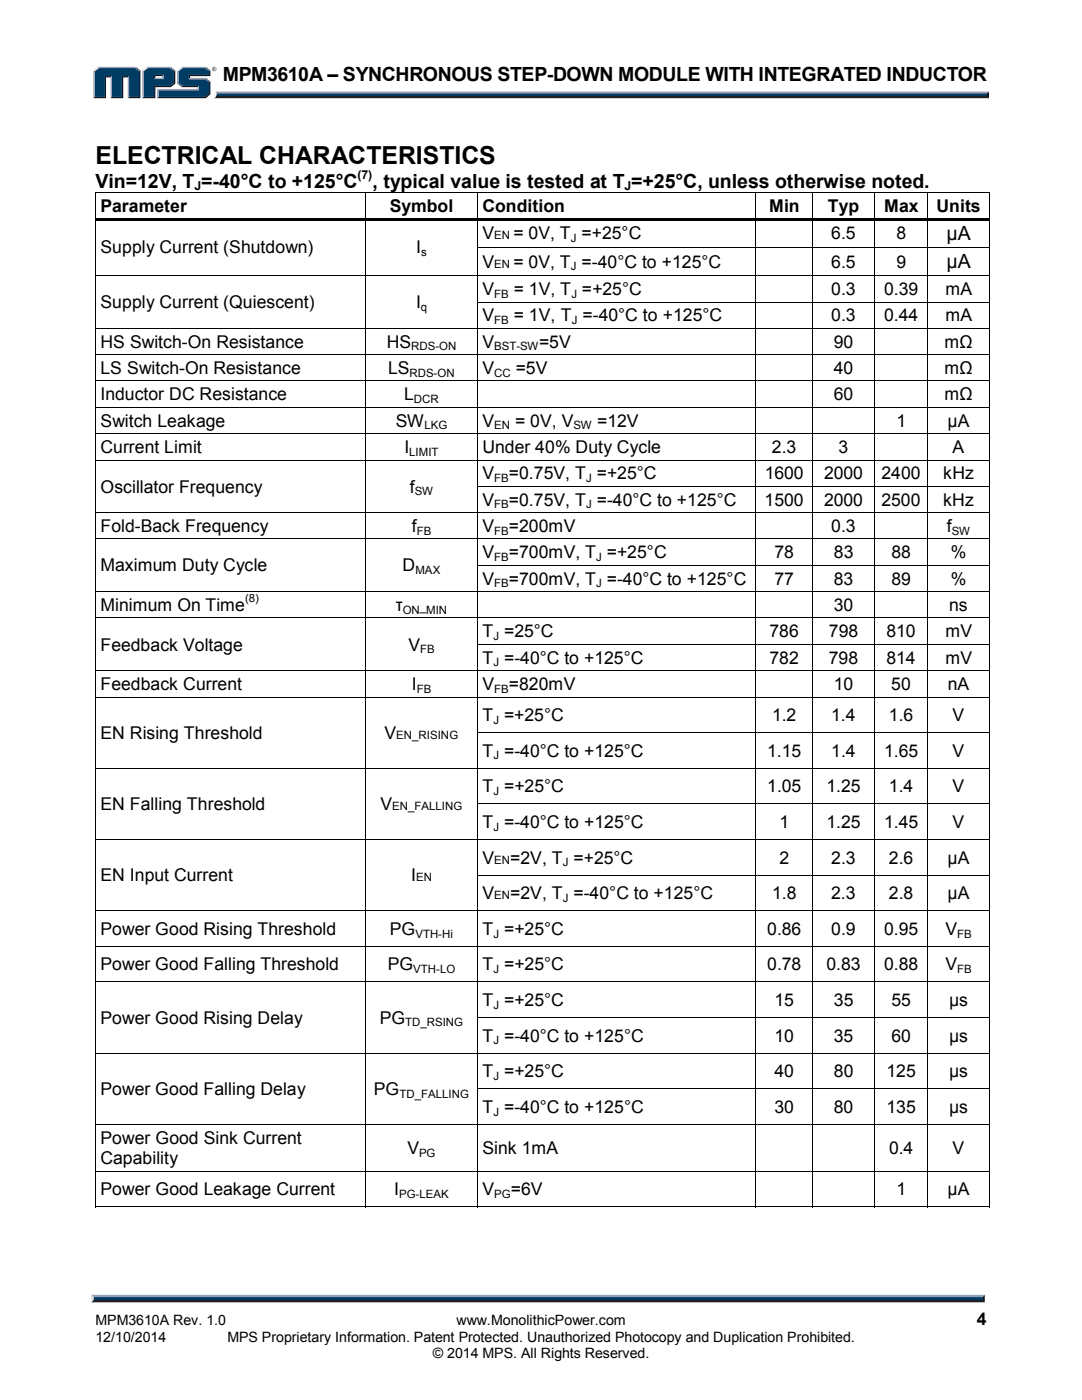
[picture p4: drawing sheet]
<svg xmlns="http://www.w3.org/2000/svg" width="216mm" height="279mm" viewBox="0 0 216 279" stroke-linecap="round" stroke-linejoin="round" font-family="sans-serif">
<path d="M43 18.3h154.3l-.4 .7h-153.7z" fill="#94a0b9"/>
<path d="M43.2 19l153.7-.1 .4 .7h-154.7l.4-.3z" fill="#231f20"/>
<path d="M196.9 18.7l.4-.4v1.3l-.4-.4z" fill="#001339"/>
<path d="M43.2 18.7h153.7v.5h-153.8z" fill="#003b63"/>
<path d="M43 18.3l.2 .5a.79 .79 0 0 1-.6 .8l.1-.1a1.23 1.23 0 0 0 .3-1.2z" fill="#dcddde"/>
<path d="M30.7 15.8l.3-.3h1.4l.2 .3z" fill="#94a0b9"/>
<g fill="#003b63">
<path d="M18.9 14.2l.8-.6h7.2l.9 .6v5.1h-2v-4.1h-1.5v4.1h-2v-4.1h-1.4v4.1h-2z"/>
<path d="M28.7 14.2l.8-.6h2.1v1.3h-.9v.9h1.9v-.9h-1.2v-1.3h2.5l.8 .6v2.3l-.8 .6h-3.2v2.2h-2z"/>
<path d="M31.6 18h8v-.9h-3.2l-.8-.6v-2.3l.8-.6h4.5l.8 .6v.7h-4v.9h3.2l.8 .6v2.2l-.8 .7h-9.3z"/>
</g>
<path d="M36.3 13.5h4.8" fill="none" stroke="#94a0b9" stroke-width=".26"/>
<path d="M35.3 14l1-.7 .1 .3-.8 .6z" fill="#dcddde"/>
<path d="M35.5 14v2.7" fill="none" stroke="#94a0b9" stroke-width=".27"/>
<path d="M35.3 16.7l.3-.2 .8 .6-.1 .3z" fill="#547194"/>
<path d="M36.3 17.3h3.4" fill="none" stroke="#001339" stroke-width=".26"/>
<g fill="#94a0b9">
<path d="M31.4 17.7h8v-.3l.3-.3v.9h-8.1z"/>
<path d="M31.4 17.7l.2 .3v1.3l-.2 .3z"/>
</g>
<path d="M37.7 14.9h4v-.7l.3-.2v1.2h-4.1v.3l-.2 .3z" fill="#001339"/>
<path d="M37.7 15.7h3.4" fill="none" stroke="#94a0b9" stroke-width=".26"/>
<path d="M41.1 15.5l.9 .7-.3 .2-.8-.6z" fill="#547194"/>
<g fill="#001339">
<path d="M31.4 19.6l.2-.3h9.3l.8-.7v-2.2l.3-.2v2.6l-.9 .8z"/>
<path d="M30.7 17.1h3.2l.8-.6v-2.3l.3-.2v2.7l-.9 .7h-3.1v2.2h-2.6l.3-.3h2z"/>
</g>
<path d="M34.1 13.3l.9 .7-.3 .2-.8-.6z" fill="#547194"/>
<path d="M29.3 13.5h4.8" fill="none" stroke="#94a0b9" stroke-width=".26"/>
<path d="M28.4 14l.9-.7 .2 .3-.8 .6z" fill="#dcddde"/>
<path d="M28.5 14v5.6" fill="none" stroke="#94a0b9" stroke-width=".27"/>
<path d="M32.4 15.2l.2-.3v.9l-.2-.3z" fill="#94a0b9"/>
<g fill="#001339">
<path d="M30.7 14.9h1.9l-.2 .3h-1.4v.3l-.3 .3z"/>
<path d="M27.8 14.2l.2-.2v5.6h-2.5l.3-.3h2z"/>
</g>
<path d="M27.1 13.3l.9 .7-.2 .2-.9-.6z" fill="#547194"/>
<path d="M19.5 13.5h7.6" fill="none" stroke="#94a0b9" stroke-width=".26"/>
<path d="M18.6 14l.9-.7 .2 .3-.8 .6z" fill="#dcddde"/>
<path d="M18.8 14v5.6" fill="none" stroke="#94a0b9" stroke-width=".27"/>
<path d="M20.9 15.2h1.4l-.2 .3h-.9v4.1h-2.6l.3-.3h2z" fill="#001339"/>
<path d="M22.2 15.2v4.4" fill="none" stroke="#94a0b9" stroke-width=".27"/>
<path d="M24.3 15.2h1.5l-.3 .3h-.9v4.1h-2.5l.2-.3h2z" fill="#001339"/>
<path d="M25.6 15.2v4.4" fill="none" stroke="#94a0b9" stroke-width=".27"/>
<path d="M41.1 13.3l.9 .7-.3 .2-.8-.6z" fill="#547194"/>
<g fill="#231f20">
<path d="M18.7 259.2h177.4l.4 .7h-178.3z"/>
<path d="M42.3 13.8a.45 .45 0 0 1 .9 0 .45 .45 0 0 1-.9 0zM42.4 13.8a.37 .37 0 0 0 .7 0 .37 .37 0 0 0-.7 0zM42.6 13.5l.3 .1v.4l-.2-.2-.1 .2zM42.6 13.6v.2l.2-.1z"/>
</g>
<path d="M18.3 258.4h178.2l-.4 .8h-177.4z" fill="#94a0b9"/>
<path d="M196.5 258.4v1.5l-.4-.4v-.6z" fill="#001339"/>
<path d="M18.7 258.9h177.4v.6h-177.4z" fill="#003b63"/>
<path d="M18.2 258.4l.5 .5v.5l-.5 .5z" fill="#dcddde"/>
<g fill="#000">
<path d="M19 38.4h.1v.6h-.1zM72.9 38.4h.2v.6h-.2zM95.2 38.4h.1v.6h-.1zM150.7 38.4h.2v.6h-.2zM162.1 38.4h.2v.6h-.2zM174.5 38.4h.1v.6h-.1zM185 38.4h.2v.6h-.2zM197.4 38.4h.1v.6h-.1zM197.4 38.4h.1v.1h-.1zM19 43.6h.1v.7h-.1zM19 49.3h.1v.7h-.1zM19 54.9h.1v.7h-.1z"/>
<path d="M19.1 43.6h53.8v.5h-53.8zM72.9 44.1h.2v.2h-.2zM72.9 43.6h22.3v.5h-22.3zM72.9 49.3h.2v.7h-.2zM72.9 54.9h.2v.7h-.2zM95.2 44.1h.1v.2h-.1zM95.2 43.6h55.5v.5h-55.5zM95.2 49.3h.1v.7h-.1zM95.2 54.9h.1v.7h-.1zM150.7 44.1h.2v.2h-.2zM150.7 43.6h11.4v.5h-11.4zM150.7 49.3h.2v.7h-.2z"/>
<path d="M150.7 54.9h.2v.7h-.2zM162.1 44.1h.2v.2h-.2zM162.1 43.6h12.4v.5h-12.4zM162.1 49.3h.2v.7h-.2zM162.1 54.9h.2v.7h-.2zM174.5 44.1h.1v.2h-.1zM174.5 43.6h10.5v.5h-10.5zM174.5 49.3h.1v.7h-.1zM174.5 54.9h.1v.7h-.1zM185 44.1h.2v.2h-.2zM185 43.6h12.4v.5h-12.4zM185 49.3h.2v.7h-.2z"/>
<path d="M185 54.9h.2v.7h-.2zM197.4 43.6h.1v.7h-.1zM197.4 49.3h.1v.7h-.1zM197.4 54.9h.1v.7h-.1zM19 60.2h.1v.7h-.1zM19 65.4h.1v.7h-.1zM19 70.7h.1v.7h-.1zM19 75.9h.1v.7h-.1zM72.9 60.2h.2v.7h-.2zM72.9 65.4h.2v.7h-.2zM72.9 70.7h.2v.7h-.2zM72.9 75.9h.2v.7h-.2z"/>
<path d="M95.2 60.2h.1v.7h-.1zM95.2 65.4h.1v.7h-.1zM95.2 70.7h.1v.7h-.1zM95.2 75.9h.1v.7h-.1zM150.7 60.2h.2v.7h-.2zM150.7 65.4h.2v.7h-.2zM150.7 70.7h.2v.7h-.2zM150.7 75.9h.2v.7h-.2zM162.1 60.2h.2v.7h-.2zM162.1 65.4h.2v.7h-.2zM162.1 70.7h.2v.7h-.2zM162.1 75.9h.2v.7h-.2z"/>
<path d="M174.5 60.2h.1v.7h-.1zM174.5 65.4h.1v.7h-.1zM174.5 70.7h.1v.7h-.1zM174.5 75.9h.1v.7h-.1zM185 60.2h.2v.7h-.2zM185 65.4h.2v.7h-.2zM185 70.7h.2v.7h-.2zM185 75.9h.2v.7h-.2zM197.4 60.2h.1v.7h-.1zM197.4 65.4h.1v.7h-.1zM197.4 70.7h.1v.7h-.1zM197.4 75.9h.1v.7h-.1z"/>
<path d="M19 81.2h.1v.7h-.1zM19 86.4h.1v.7h-.1zM19 91.7h.1v.7h-.1zM19 97h.1v.7h-.1zM72.9 81.2h.2v.7h-.2zM72.9 86.4h.2v.7h-.2zM72.9 91.7h.2v.7h-.2zM72.9 97h.2v.7h-.2zM95.2 81.2h.1v.7h-.1zM95.2 86.4h.1v.7h-.1zM95.2 91.7h.1v.7h-.1zM95.2 97h.1v.7h-.1z"/>
<path d="M150.7 81.2h.2v.7h-.2zM150.7 86.4h.2v.7h-.2zM150.7 91.7h.2v.7h-.2zM150.7 97h.2v.7h-.2zM162.1 81.2h.2v.7h-.2zM162.1 86.4h.2v.7h-.2zM162.1 91.7h.2v.7h-.2zM162.1 97h.2v.7h-.2zM174.5 81.2h.1v.7h-.1zM174.5 86.4h.1v.7h-.1zM174.5 91.7h.1v.7h-.1zM174.5 97h.1v.7h-.1z"/>
<path d="M185 81.2h.2v.7h-.2zM185 86.4h.2v.7h-.2zM185 91.7h.2v.7h-.2zM185 97h.2v.7h-.2zM197.4 81.2h.1v.7h-.1zM197.4 86.4h.1v.7h-.1zM197.4 91.7h.1v.7h-.1zM197.4 97h.1v.7h-.1zM19 102.2h.1v.7h-.1zM19 107.5h.1v.7h-.1zM19 112.7h.1v.7h-.1zM19 118h.1v.7h-.1z"/>
<path d="M72.9 102.2h.2v.7h-.2zM72.9 107.5h.2v.7h-.2zM72.9 112.7h.2v.7h-.2zM72.9 118h.2v.7h-.2zM95.2 102.2h.1v.7h-.1zM95.2 107.5h.1v.7h-.1zM95.2 112.7h.1v.7h-.1zM95.2 118h.1v.7h-.1zM150.7 102.2h.2v.7h-.2zM150.7 107.5h.2v.7h-.2zM150.7 112.7h.2v.7h-.2zM150.7 118h.2v.7h-.2z"/>
<path d="M162.1 102.2h.2v.7h-.2zM162.1 107.5h.2v.7h-.2zM162.1 112.7h.2v.7h-.2zM162.1 118h.2v.7h-.2zM174.5 102.2h.1v.7h-.1zM174.5 107.5h.1v.7h-.1zM174.5 112.7h.1v.7h-.1zM174.5 118h.1v.7h-.1zM185 102.2h.2v.7h-.2zM185 107.5h.2v.7h-.2zM185 112.7h.2v.7h-.2zM185 118h.2v.7h-.2z"/>
<path d="M197.4 102.2h.1v.7h-.1zM197.4 107.5h.1v.7h-.1zM197.4 112.7h.1v.7h-.1zM197.4 118h.1v.7h-.1zM19 123.2h.1v.7h-.1zM19 128.5h.1v.7h-.1zM19 133.8h.1v.7h-.1zM19 139h.1v.7h-.1zM72.9 123.2h.2v.7h-.2zM72.9 128.5h.2v.7h-.2zM72.9 133.8h.2v.7h-.2zM72.9 139h.2v.7h-.2z"/>
<path d="M95.2 123.2h.1v.7h-.1zM95.2 128.5h.1v.7h-.1zM95.2 133.8h.1v.7h-.1zM95.2 139h.1v.7h-.1zM150.7 123.2h.2v.7h-.2zM150.7 128.5h.2v.7h-.2zM150.7 133.8h.2v.7h-.2zM150.7 139h.2v.7h-.2zM162.1 123.2h.2v.7h-.2zM162.1 128.5h.2v.7h-.2zM162.1 133.8h.2v.7h-.2zM162.1 139h.2v.7h-.2z"/>
<path d="M174.5 123.2h.1v.7h-.1zM174.5 128.5h.1v.7h-.1zM174.5 133.8h.1v.7h-.1zM174.5 139h.1v.7h-.1zM185 123.2h.2v.7h-.2zM185 128.5h.2v.7h-.2zM185 133.8h.2v.7h-.2zM185 139h.2v.7h-.2zM197.4 123.2h.1v.7h-.1zM197.4 128.5h.1v.7h-.1zM197.4 133.8h.1v.7h-.1zM197.4 139h.1v.7h-.1z"/>
<path d="M19 146.1h.1v.7h-.1zM19 153.2h.1v.7h-.1zM72.9 146.1h.2v.7h-.2zM72.9 153.2h.2v.7h-.2zM95.2 146.1h.1v.7h-.1zM95.2 153.2h.1v.7h-.1zM150.7 146.1h.2v.7h-.2zM150.7 153.2h.2v.7h-.2zM162.1 146.1h.2v.7h-.2zM162.1 153.2h.2v.7h-.2zM174.5 146.1h.1v.7h-.1zM174.5 153.2h.1v.7h-.1z"/>
<path d="M185 146.1h.2v.7h-.2zM185 153.2h.2v.7h-.2zM197.4 146.1h.1v.7h-.1zM197.4 153.2h.1v.7h-.1zM19 160.4h.1v.6h-.1zM19 167.5h.1v.6h-.1zM19 174.6h.1v.7h-.1zM72.9 160.4h.2v.6h-.2zM72.9 167.5h.2v.6h-.2zM72.9 174.6h.2v.7h-.2zM95.2 160.4h.1v.6h-.1zM95.2 167.5h.1v.6h-.1z"/>
<path d="M95.2 174.6h.1v.7h-.1zM150.7 160.4h.2v.6h-.2zM150.7 167.5h.2v.6h-.2zM150.7 174.6h.2v.7h-.2zM162.1 160.4h.2v.6h-.2zM162.1 167.5h.2v.6h-.2zM162.1 174.6h.2v.7h-.2zM174.5 160.4h.1v.6h-.1zM174.5 167.5h.1v.6h-.1zM174.5 174.6h.1v.7h-.1zM185 160.4h.2v.6h-.2zM185 167.5h.2v.6h-.2z"/>
<path d="M185 174.6h.2v.7h-.2zM197.4 160.4h.1v.6h-.1zM197.4 167.5h.1v.6h-.1zM197.4 174.6h.1v.7h-.1zM19 181.7h.1v.6h-.1zM19 188.8h.1v.6h-.1zM19 195.9h.1v.7h-.1zM72.9 181.7h.2v.6h-.2zM72.9 188.8h.2v.6h-.2zM72.9 195.9h.2v.7h-.2zM95.2 181.7h.1v.6h-.1zM95.2 188.8h.1v.6h-.1z"/>
<path d="M95.2 195.9h.1v.7h-.1zM150.7 181.7h.2v.6h-.2zM150.7 188.8h.2v.6h-.2zM150.7 195.9h.2v.7h-.2zM162.1 181.7h.2v.6h-.2zM162.1 188.8h.2v.6h-.2zM162.1 195.9h.2v.7h-.2zM174.5 181.7h.1v.6h-.1zM174.5 188.8h.1v.6h-.1zM174.5 195.9h.1v.7h-.1zM185 181.7h.2v.6h-.2zM185 188.8h.2v.6h-.2z"/>
<path d="M185 195.9h.2v.7h-.2zM197.4 181.7h.1v.6h-.1zM197.4 188.8h.1v.6h-.1zM197.4 195.9h.1v.7h-.1zM19 203h.1v.7h-.1zM19 210.1h.1v.7h-.1zM19 217.2h.1v.7h-.1zM72.9 203h.2v.7h-.2zM72.9 210.1h.2v.7h-.2zM72.9 217.2h.2v.7h-.2zM95.2 203h.1v.7h-.1zM95.2 210.1h.1v.7h-.1z"/>
<path d="M95.2 217.2h.1v.7h-.1zM150.7 203h.2v.7h-.2zM150.7 210.1h.2v.7h-.2zM150.7 217.2h.2v.7h-.2zM162.1 203h.2v.7h-.2zM162.1 210.1h.2v.7h-.2zM162.1 217.2h.2v.7h-.2zM174.5 203h.1v.7h-.1zM174.5 210.1h.1v.7h-.1zM174.5 217.2h.1v.7h-.1zM185 203h.2v.7h-.2zM185 210.1h.2v.7h-.2z"/>
<path d="M185 217.2h.2v.7h-.2zM197.4 203h.1v.7h-.1zM197.4 210.1h.1v.7h-.1zM197.4 217.2h.1v.7h-.1zM19 224.3h.1v.7h-.1zM19 233.6h.1v.7h-.1zM72.9 224.3h.2v.7h-.2zM72.9 233.6h.2v.7h-.2zM95.2 224.3h.1v.7h-.1zM95.2 233.6h.1v.7h-.1zM150.7 224.3h.2v.7h-.2zM150.7 233.6h.2v.7h-.2z"/>
<path d="M162.1 224.3h.2v.7h-.2zM162.1 233.6h.2v.7h-.2zM174.5 224.3h.1v.7h-.1zM174.5 233.6h.1v.7h-.1zM185 224.3h.2v.7h-.2zM185 233.6h.2v.7h-.2zM197.4 224.3h.1v.7h-.1zM197.4 233.6h.1v.7h-.1zM197.4 240.7h.1v.2h-.1z"/>
</g>
<g fill="none" stroke="#000" stroke-width=".2">
<path d="M19 38.4h53.9M19 39v4.6M73 39v4.6M73.1 38.4h22.1M95.2 39v4.6M95.3 38.4h55.4M150.8 39v4.6M150.9 38.4h11.2M162.2 39v4.6M162.3 38.4h12.2M174.5 39v4.6M174.6 38.4h10.4"/>
<path d="M185.1 39v4.6M185.2 38.4h12.2M197.4 39v4.6M19 44.3v5M19 50v4.9M19 55.6v4.6M19.1 55h53.8M73 44.3v5M73 50v4.9M73 55.6v4.6M73.1 55h22.1M95.2 44.3v5"/>
<path d="M95.2 50v4.9M95.2 55.6v4.6M95.3 49.4h55.4M95.3 55h55.4M150.8 44.3v5M150.8 50v4.9M150.8 55.6v4.6M150.9 49.4h11.2M150.9 55h11.2M162.2 44.3v5M162.2 50v4.9M162.2 55.6v4.6"/>
<path d="M162.3 49.4h12.2M162.3 55h12.2M174.5 44.3v5M174.5 50v4.9M174.5 55.6v4.6M174.6 49.4h10.4M174.6 55h10.4M185.1 44.3v5M185.1 50v4.9M185.1 55.6v4.6M185.2 49.4h12.2M185.2 55h12.2"/>
<path d="M197.4 44.3v5M197.4 50v4.9M197.4 55.6v4.6M19 60.9v4.5M19 66.1v4.6M19 71.4v4.5M19 76.6v4.6M19.1 65.5h53.8M19.1 70.8h53.8M19.1 76h53.8M73 60.9v4.5M73 66.1v4.6"/>
<path d="M73 71.4v4.5M73 76.6v4.6M73.1 65.5h22.1M73.1 70.8h22.1M73.1 76h22.1M95.2 60.9v4.5M95.2 66.1v4.6M95.2 71.4v4.5M95.2 76.6v4.6M95.3 60.3h55.4M95.3 65.5h55.4M95.3 70.8h55.4"/>
<path d="M95.3 76h55.4M150.8 60.9v4.5M150.8 66.1v4.6M150.8 71.4v4.5M150.8 76.6v4.6M150.9 60.3h11.2M150.9 65.5h11.2M150.9 70.8h11.2M150.9 76h11.2M162.2 60.9v4.5M162.2 66.1v4.6M162.2 71.4v4.5"/>
<path d="M162.2 76.6v4.6M162.3 60.3h12.2M162.3 65.5h12.2M162.3 70.8h12.2M162.3 76h12.2M174.5 60.9v4.5M174.5 66.1v4.6M174.5 71.4v4.5M174.5 76.6v4.6M174.6 60.3h10.4M174.6 65.5h10.4M174.6 70.8h10.4"/>
<path d="M174.6 76h10.4M185.1 60.9v4.5M185.1 66.1v4.6M185.1 71.4v4.5M185.1 76.6v4.6M185.2 60.3h12.2M185.2 65.5h12.2M185.2 70.8h12.2M185.2 76h12.2M197.4 60.9v4.5M197.4 66.1v4.6M197.4 71.4v4.5"/>
<path d="M197.4 76.6v4.6M19 81.9v4.5M19 87.1v4.6M19 92.4v4.6M19 97.7v4.5M19.1 81.3h53.8M19.1 86.5h53.8M19.1 91.8h53.8M73 81.9v4.5M73 87.1v4.6M73 92.4v4.6M73 97.7v4.5"/>
<path d="M73.1 81.3h22.1M73.1 86.5h22.1M73.1 91.8h22.1M95.2 81.9v4.5M95.2 87.1v4.6M95.2 92.4v4.6M95.2 97.7v4.5M95.3 81.3h55.4M95.3 86.5h55.4M95.3 91.8h55.4M95.3 97.1h55.4M150.8 81.9v4.5"/>
<path d="M150.8 87.1v4.6M150.8 92.4v4.6M150.8 97.7v4.5M150.9 81.3h11.2M150.9 86.5h11.2M150.9 91.8h11.2M150.9 97.1h11.2M162.2 81.9v4.5M162.2 87.1v4.6M162.2 92.4v4.6M162.2 97.7v4.5M162.3 81.3h12.2"/>
<path d="M162.3 86.5h12.2M162.3 91.8h12.2M162.3 97.1h12.2M174.5 81.9v4.5M174.5 87.1v4.6M174.5 92.4v4.6M174.5 97.7v4.5M174.6 81.3h10.4M174.6 86.5h10.4M174.6 91.8h10.4M174.6 97.1h10.4M185.1 81.9v4.5"/>
<path d="M185.1 87.1v4.6M185.1 92.4v4.6M185.1 97.7v4.5M185.2 81.3h12.2M185.2 86.5h12.2M185.2 91.8h12.2M185.2 97.1h12.2M197.4 81.9v4.5M197.4 87.1v4.6M197.4 92.4v4.6M197.4 97.7v4.5M19 102.9v4.6"/>
<path d="M19 108.2v4.5M19 113.4v4.6M19 118.7v4.5M19.1 102.3h53.8M19.1 107.6h53.8M19.1 118.1h53.8M73 102.9v4.6M73 108.2v4.5M73 113.4v4.6M73 118.7v4.5M73.1 102.3h22.1M73.1 107.6h22.1"/>
<path d="M73.1 118.1h22.1M95.2 102.9v4.6M95.2 108.2v4.5M95.2 113.4v4.6M95.2 118.7v4.5M95.3 102.3h55.4M95.3 107.6h55.4M95.3 112.8h55.4M95.3 118.1h55.4M150.8 102.9v4.6M150.8 108.2v4.5M150.8 113.4v4.6"/>
<path d="M150.8 118.7v4.5M150.9 102.3h11.2M150.9 107.6h11.2M150.9 112.8h11.2M150.9 118.1h11.2M162.2 102.9v4.6M162.2 108.2v4.5M162.2 113.4v4.6M162.2 118.7v4.5M162.3 102.3h12.2M162.3 107.6h12.2M162.3 112.8h12.2"/>
<path d="M162.3 118.1h12.2M174.5 102.9v4.6M174.5 108.2v4.5M174.5 113.4v4.6M174.5 118.7v4.5M174.6 102.3h10.4M174.6 107.6h10.4M174.6 112.8h10.4M174.6 118.1h10.4M185.1 102.9v4.6M185.1 108.2v4.5M185.1 113.4v4.6"/>
<path d="M185.1 118.7v4.5M185.2 102.3h12.2M185.2 107.6h12.2M185.2 112.8h12.2M185.2 118.1h12.2M197.4 102.9v4.6M197.4 108.2v4.5M197.4 113.4v4.6M197.4 118.7v4.5M19 123.9v4.6M19 129.2v4.6M19 134.5v4.5"/>
<path d="M19 139.7v6.4M19.1 123.3h53.8M19.1 133.9h53.8M19.1 139.1h53.8M73 123.9v4.6M73 129.2v4.6M73 134.5v4.5M73 139.7v6.4M73.1 123.3h22.1M73.1 133.9h22.1M73.1 139.1h22.1M95.2 123.9v4.6"/>
<path d="M95.2 129.2v4.6M95.2 134.5v4.5M95.2 139.7v6.4M95.3 123.3h55.4M95.3 128.6h55.4M95.3 133.9h55.4M95.3 139.1h55.4M150.8 123.9v4.6M150.8 129.2v4.6M150.8 134.5v4.5M150.8 139.7v6.4M150.9 123.3h11.2"/>
<path d="M150.9 128.6h11.2M150.9 133.9h11.2M150.9 139.1h11.2M162.2 123.9v4.6M162.2 129.2v4.6M162.2 134.5v4.5M162.2 139.7v6.4M162.3 123.3h12.2M162.3 128.6h12.2M162.3 133.9h12.2M162.3 139.1h12.2M174.5 123.9v4.6"/>
<path d="M174.5 129.2v4.6M174.5 134.5v4.5M174.5 139.7v6.4M174.6 123.3h10.4M174.6 128.6h10.4M174.6 133.9h10.4M174.6 139.1h10.4M185.1 123.9v4.6M185.1 129.2v4.6M185.1 134.5v4.5M185.1 139.7v6.4M185.2 123.3h12.2"/>
<path d="M185.2 128.6h12.2M185.2 133.9h12.2M185.2 139.1h12.2M197.4 123.9v4.6M197.4 129.2v4.6M197.4 134.5v4.5M197.4 139.7v6.4M19 146.8v6.4M19 153.9v6.5M19.1 153.3h53.8M73 146.8v6.4M73 153.9v6.5"/>
<path d="M73.1 153.3h22.1M95.2 146.8v6.4M95.2 153.9v6.5M95.3 146.2h55.4M95.3 153.3h55.4M150.8 146.8v6.4M150.8 153.9v6.5M150.9 146.2h11.2M150.9 153.3h11.2M162.2 146.8v6.4M162.2 153.9v6.5M162.3 146.2h12.2"/>
<path d="M162.3 153.3h12.2M174.5 146.8v6.4M174.5 153.9v6.5M174.6 146.2h10.4M174.6 153.3h10.4M185.1 146.8v6.4M185.1 153.9v6.5M185.2 146.2h12.2M185.2 153.3h12.2M197.4 146.8v6.4M197.4 153.9v6.5M19 161v6.5"/>
<path d="M19 168.1v6.5M19 175.3v6.4M19.1 167.6h53.8M73 161v6.5M73 168.1v6.5M73 175.3v6.4M73.1 167.6h22.1M95.2 161v6.5M95.2 168.1v6.5M95.2 175.3v6.4M95.3 160.4h55.4M95.3 167.6h55.4"/>
<path d="M95.3 174.7h55.4M150.8 161v6.5M150.8 168.1v6.5M150.8 175.3v6.4M150.9 160.4h11.2M150.9 167.6h11.2M150.9 174.7h11.2M162.2 161v6.5M162.2 168.1v6.5M162.2 175.3v6.4M162.3 160.4h12.2M162.3 167.6h12.2"/>
<path d="M162.3 174.7h12.2M174.5 161v6.5M174.5 168.1v6.5M174.5 175.3v6.4M174.6 160.4h10.4M174.6 167.6h10.4M174.6 174.7h10.4M185.1 161v6.5M185.1 168.1v6.5M185.1 175.3v6.4M185.2 160.4h12.2M185.2 167.6h12.2"/>
<path d="M185.2 174.7h12.2M197.4 161v6.5M197.4 168.1v6.5M197.4 175.3v6.4M19 182.3v6.5M19 189.4v6.5M19 196.6v6.4M19.1 181.7h53.8M19.1 188.8h53.8M19.1 196h53.8M73 182.3v6.5M73 189.4v6.5"/>
<path d="M73 196.6v6.4M73.1 181.7h22.1M73.1 188.8h22.1M73.1 196h22.1M95.2 182.3v6.5M95.2 189.4v6.5M95.2 196.6v6.4M95.3 181.7h55.4M95.3 188.8h55.4M95.3 196h55.4M150.8 182.3v6.5M150.8 189.4v6.5"/>
<path d="M150.8 196.6v6.4M150.9 181.7h11.2M150.9 188.8h11.2M150.9 196h11.2M162.2 182.3v6.5M162.2 189.4v6.5M162.2 196.6v6.4M162.3 181.7h12.2M162.3 188.8h12.2M162.3 196h12.2M174.5 182.3v6.5M174.5 189.4v6.5"/>
<path d="M174.5 196.6v6.4M174.6 181.7h10.4M174.6 188.8h10.4M174.6 196h10.4M185.1 182.3v6.5M185.1 189.4v6.5M185.1 196.6v6.4M185.2 181.7h12.2M185.2 188.8h12.2M185.2 196h12.2M197.4 182.3v6.5M197.4 189.4v6.5"/>
<path d="M197.4 196.6v6.4M19 203.7v6.4M19 210.8v6.4M19 217.9v6.4M19.1 210.2h53.8M73 203.7v6.4M73 210.8v6.4M73 217.9v6.4M73.1 210.2h22.1M95.2 203.7v6.4M95.2 210.8v6.4M95.2 217.9v6.4"/>
<path d="M95.3 203.1h55.4M95.3 210.2h55.4M95.3 217.3h55.4M150.8 203.7v6.4M150.8 210.8v6.4M150.8 217.9v6.4M150.9 203.1h11.2M150.9 210.2h11.2M150.9 217.3h11.2M162.2 203.7v6.4M162.2 210.8v6.4M162.2 217.9v6.4"/>
<path d="M162.3 203.1h12.2M162.3 210.2h12.2M162.3 217.3h12.2M174.5 203.7v6.4M174.5 210.8v6.4M174.5 217.9v6.4M174.6 203.1h10.4M174.6 210.2h10.4M174.6 217.3h10.4M185.1 203.7v6.4M185.1 210.8v6.4M185.1 217.9v6.4"/>
<path d="M185.2 203.1h12.2M185.2 210.2h12.2M185.2 217.3h12.2M197.4 203.7v6.4M197.4 210.8v6.4M197.4 217.9v6.4M19 225v8.6M19 234.3v6.6M19.1 224.4h53.8M19.1 233.7h53.8M73 225v8.6M73 234.3v6.6"/>
<path d="M73.1 224.4h22.1M73.1 233.7h22.1M95.2 225v8.6M95.2 234.3v6.6M95.3 224.4h55.4M95.3 233.7h55.4M150.8 225v8.6M150.8 234.3v6.6M150.9 224.4h11.2M150.9 233.7h11.2M162.2 225v8.6M162.2 234.3v6.6"/>
<path d="M162.3 224.4h12.2M162.3 233.7h12.2M174.5 225v8.6M174.5 234.3v6.6M174.6 224.4h10.4M174.6 233.7h10.4M185.1 225v8.6M185.1 234.3v6.6M185.2 224.4h12.2M185.2 233.7h12.2M197.4 225v8.6M197.4 234.3v6.6"/>
<path d="M19 240.8h53.9M73.1 240.8h22.1M95.3 240.8h55.4M150.9 240.8h11.2M162.3 240.8h12.2M174.6 240.8h10.4M185.2 240.8h12.2"/>
</g>
<text font-size="5" x="19" y="32.8">ELECTRICAL CHARACTERISTICS</text>
<g font-size="3.9">
<text x="44.4" y="16.3">MPM3610A – SYNCHRONOUS STEP-DOWN MODULE WITH INTEGRATED INDUCTOR</text>
<text x="19" y="37.4">Vin=12V, T =-40°C to +125°C</text>
<text x="74.3" y="37.4">, typical value is tested at T =+25°C, unless otherwise noted.</text>
<text x="188.8" y="47.9">μA</text>
<text x="188.8" y="53.6">μA</text>
</g>
<g font-size="3.5">
<text x="20.1" y="42.2">Parameter</text>
<text x="77.8" y="42.2">Symbol</text>
<text x="96.3" y="42.2">Condition</text>
<text x="96.3" y="47.8">V</text>
<text x="102.4" y="47.8">= 0V, T =+25°C</text>
<text x="153.5" y="42.2">Min</text>
<text x="165.2" y="42.2">Typ</text>
<text x="165.9" y="47.8">6.5</text>
<text x="176.4" y="42.2">Max</text>
<text x="178.9" y="47.8">8</text>
<text x="186.9" y="42.2">Units</text>
<text x="20.1" y="50.6">Supply Current (Shutdown)</text>
<text x="83.1" y="50.6">I</text>
<text x="96.3" y="53.4">V</text>
<text x="102.4" y="53.4">= 0V, T =-40°C to +125°C</text>
<text x="165.9" y="53.4">6.5</text>
<text x="178.9" y="53.4">9</text>
<text x="96.3" y="58.9">V</text>
<text x="102.5" y="58.9">= 1V, T =+25°C</text>
<text x="165.9" y="58.9">0.3</text>
<text x="176.4" y="58.9">0.39</text>
<text x="188.6" y="58.9">mA</text>
<text x="20.1" y="61.5">Supply Current (Quiescent)</text>
<text x="83" y="61.5">I</text>
<text x="96.3" y="64.1">V</text>
<text x="102.5" y="64.1">= 1V, T =-40°C to +125°C</text>
<text x="165.9" y="64.1">0.3</text>
<text x="176.4" y="64.1">0.44</text>
<text x="188.6" y="64.1">mA</text>
<text x="20.1" y="69.4">HS Switch-On Resistance</text>
<text x="77.2" y="69.4">HS</text>
<text x="96.3" y="69.4">V</text>
<text x="107.6" y="69.4">=5V</text>
<text x="166.4" y="69.4">90</text>
<text x="188.5" y="69.4">mΩ</text>
<text x="20.1" y="74.6">LS Switch-On Resistance</text>
<text x="77.4" y="74.6">LS</text>
<text x="96.3" y="74.6">V</text>
<text x="102.9" y="74.6">=5V</text>
<text x="166.4" y="74.6">40</text>
<text x="188.5" y="74.6">mΩ</text>
<text x="20.1" y="79.9">Inductor DC Resistance</text>
<text x="80.6" y="79.9">L</text>
<text x="166.4" y="79.9">60</text>
<text x="188.5" y="79.9">mΩ</text>
<text x="20.1" y="85.1">Switch Leakage</text>
<text x="79" y="85.1">SW</text>
<text x="96.3" y="85.1">V</text>
<text x="102.8" y="85.1">= 0V, V</text>
<text x="119.2" y="85.1">=12V</text>
<text x="178.9" y="85.1">1</text>
<text x="189.1" y="85.1">μA</text>
<text x="20.1" y="90.4">Current Limit</text>
<text x="80.7" y="90.4">I</text>
<text x="96.3" y="95.7">V</text>
<text x="96.3" y="90.4">Under 40% Duty Cycle</text>
<text x="101.5" y="95.7">=0.75V, T =+25°C</text>
<text x="152.6" y="95.7">1600</text>
<text x="154" y="90.4">2.3</text>
<text x="164.4" y="95.7">2000</text>
<text x="167.3" y="90.4">3</text>
<text x="175.9" y="95.7">2400</text>
<text x="188.2" y="95.7">kHz</text>
<text x="190.1" y="90.4">A</text>
<text x="20.1" y="98.3">Oscillator Frequency</text>
<text x="81.8" y="98.3">f</text>
<text x="96.3" y="100.9">V</text>
<text x="101.5" y="100.9">=0.75V, T =-40°C to +125°C</text>
<text x="152.6" y="100.9">1500</text>
<text x="164.4" y="100.9">2000</text>
<text x="175.9" y="100.9">2500</text>
<text x="188.2" y="100.9">kHz</text>
<text x="20.1" y="106.2">Fold-Back Frequency</text>
<text x="82.2" y="106.2">f</text>
<text x="96.3" y="106.2">V</text>
<text x="101.5" y="106.2">=200mV</text>
<text x="165.9" y="106.2">0.3</text>
<text x="188.9" y="106.2">f</text>
<text x="96.3" y="111.4">V</text>
<text x="101.5" y="111.4">=700mV, T =+25°C</text>
<text x="154.5" y="111.4">78</text>
<text x="166.4" y="111.4">83</text>
<text x="177.9" y="111.4">88</text>
<text x="189.7" y="111.4">%</text>
<text x="20.1" y="114">Maximum Duty Cycle</text>
<text x="80.3" y="114">D</text>
<text x="96.3" y="116.7">V</text>
<text x="101.5" y="116.7">=700mV, T =-40°C to +125°C</text>
<text x="154.5" y="116.7">77</text>
<text x="166.4" y="116.7">83</text>
<text x="177.9" y="116.7">89</text>
<text x="189.7" y="116.7">%</text>
<text x="20.1" y="122">Minimum On Time</text>
<text x="79" y="122">τ</text>
<text x="166.4" y="122">30</text>
<text x="189.4" y="122">ns</text>
<text x="20.1" y="129.8">Feedback Voltage</text>
<text x="81.5" y="129.8">V</text>
<text x="96.3" y="127.2">T =25°C</text>
<text x="153.6" y="127.2">786</text>
<text x="165.4" y="127.2">798</text>
<text x="176.9" y="127.2">810</text>
<text x="188.6" y="127.2">mV</text>
<text x="20.1" y="137.7">Feedback Current</text>
<text x="82.2" y="137.7">I</text>
<text x="96.3" y="132.5">T =-40°C to +125°C</text>
<text x="96.3" y="137.7">V</text>
<text x="101.5" y="137.7">=820mV</text>
<text x="153.5" y="132.5">782</text>
<text x="165.4" y="132.5">798</text>
<text x="166.4" y="137.7">10</text>
<text x="176.9" y="132.5">814</text>
<text x="177.8" y="137.7">50</text>
<text x="188.6" y="132.5">mV</text>
<text x="189.1" y="137.7">nA</text>
<text x="96.3" y="143.9">T =+25°C</text>
<text x="154" y="143.9">1.2</text>
<text x="165.9" y="143.9">1.4</text>
<text x="177.4" y="143.9">1.6</text>
<text x="190.1" y="143.9">V</text>
<text x="20.1" y="147.4">EN Rising Threshold</text>
<text x="76.8" y="147.4">V</text>
<text x="96.3" y="151">T =-40°C to +125°C</text>
<text x="153.1" y="151">1.15</text>
<text x="165.9" y="151">1.4</text>
<text x="176.4" y="151">1.65</text>
<text x="190.1" y="151">V</text>
<text x="20.1" y="161.7">EN Falling Threshold</text>
<text x="75.9" y="161.7">V</text>
<text x="96.3" y="158.1">T =+25°C</text>
<text x="153.1" y="158.1">1.05</text>
<text x="164.9" y="158.1">1.25</text>
<text x="177.4" y="158.1">1.4</text>
<text x="190.1" y="158.1">V</text>
<text x="96.3" y="165.2">T =-40°C to +125°C</text>
<text x="155.5" y="165.2">1</text>
<text x="164.9" y="165.2">1.25</text>
<text x="176.4" y="165.2">1.45</text>
<text x="190.1" y="165.2">V</text>
<text x="96.3" y="172.3">V</text>
<text x="101.8" y="172.3">=2V, T =+25°C</text>
<text x="155.5" y="172.3">2</text>
<text x="165.9" y="172.3">2.3</text>
<text x="177.4" y="172.3">2.6</text>
<text x="189.1" y="172.3">μA</text>
<text x="20.1" y="175.9">EN Input Current</text>
<text x="82" y="175.9">I</text>
<text x="96.3" y="179.5">V</text>
<text x="101.8" y="179.5">=2V, T =-40°C to +125°C</text>
<text x="154.1" y="179.5">1.8</text>
<text x="165.9" y="179.5">2.3</text>
<text x="177.4" y="179.5">2.8</text>
<text x="189.1" y="179.5">μA</text>
<text x="20.1" y="186.6">Power Good Rising Threshold</text>
<text x="77.8" y="186.6">PG</text>
<text x="96.3" y="186.6">T =+25°C</text>
<text x="153.1" y="186.6">0.86</text>
<text x="165.9" y="186.6">0.9</text>
<text x="176.4" y="186.6">0.95</text>
<text x="188.6" y="186.6">V</text>
<text x="20.1" y="193.6">Power Good Falling Threshold</text>
<text x="77.4" y="193.6">PG</text>
<text x="96.3" y="193.6">T =+25°C</text>
<text x="153.1" y="193.6">0.78</text>
<text x="164.9" y="193.6">0.83</text>
<text x="176.4" y="193.6">0.88</text>
<text x="188.6" y="193.6">V</text>
<text x="96.3" y="200.7">T =+25°C</text>
<text x="154.5" y="200.7">15</text>
<text x="166.4" y="200.7">35</text>
<text x="177.9" y="200.7">55</text>
<text x="189.4" y="200.7">µs</text>
<text x="20.1" y="204.3">Power Good Rising Delay</text>
<text x="75.8" y="204.3">PG</text>
<text x="96.3" y="207.9">T =-40°C to +125°C</text>
<text x="154.5" y="207.9">10</text>
<text x="166.4" y="207.9">35</text>
<text x="177.9" y="207.9">60</text>
<text x="189.4" y="207.9">µs</text>
<text x="96.3" y="215">T =+25°C</text>
<text x="154.5" y="215">40</text>
<text x="166.4" y="215">80</text>
<text x="176.9" y="215">125</text>
<text x="189.4" y="215">µs</text>
<text x="20.1" y="218.5">Power Good Falling Delay</text>
<text x="74.6" y="218.5">PG</text>
<text x="96.3" y="222.1">T =-40°C to +125°C</text>
<text x="154.5" y="222.1">30</text>
<text x="166.4" y="222.1">80</text>
<text x="176.9" y="222.1">135</text>
<text x="189.4" y="222.1">µs</text>
<text x="20.1" y="228.3">Power Good Sink Current</text>
<text x="20.1" y="232.3">Capability</text>
<text x="81.3" y="230.3">V</text>
<text x="96.3" y="230.3">Sink 1mA</text>
<text x="177.4" y="230.3">0.4</text>
<text x="190.1" y="230.3">V</text>
<text x="20.1" y="238.5">Power Good Leakage Current</text>
<text x="78.6" y="238.5">I</text>
<text x="96.3" y="238.5">V</text>
<text x="101.9" y="238.5">=6V</text>
<text x="178.9" y="238.5">1</text>
<text x="189.1" y="238.5">μA</text>
<text x="194.9" y="264.5">4</text>
</g>
<g font-size="2.8">
<text x="19" y="267.9">12/10/2014</text>
<text x="19" y="264.5">MPM3610A Rev. 1.0</text>
<text x="45.4" y="267.9">MPS Proprietary Information. Patent Protected. Unauthorized Photocopy and Duplication Prohibited.</text>
<text x="91.1" y="264.5">www.MonolithicPower.com</text>
<text x="86.4" y="271.1">© 2014 MPS. All Rights Reserved.</text>
</g>
<g font-size="2.5">
<text x="71.3" y="35.6">(7)</text>
<text x="38.8" y="38">J</text>
<text x="124.6" y="38">J</text>
</g>
<g font-size="2.3">
<text x="98.6" y="47.8">EN</text>
<text x="84" y="51.1">s</text>
<text x="98.6" y="53.4">EN</text>
<text x="113.9" y="48.3">J</text>
<text x="113.9" y="54">J</text>
<text x="98.6" y="59.4">FB</text>
<text x="114" y="59.4">J</text>
<text x="84" y="62.1">q</text>
<text x="98.6" y="64.7">FB</text>
<text x="114.1" y="64.7">J</text>
<text x="82" y="69.9">RDS-ON</text>
<text x="98.6" y="69.9">BST-SW</text>
<text x="81.7" y="75.2">RDS-ON</text>
<text x="98.6" y="75.2">CC</text>
<text x="82.6" y="80.4">DCR</text>
<text x="84.7" y="85.7">LKG</text>
<text x="98.6" y="85.7">EN</text>
<text x="114.4" y="85.7">SW</text>
<text x="81.7" y="91">LIMIT</text>
<text x="82.8" y="98.8">SW</text>
<text x="98.6" y="96.2">FB</text>
<text x="98.6" y="101.5">FB</text>
<text x="117" y="96.2">J</text>
<text x="117" y="101.5">J</text>
<text x="83.2" y="106.7">FB</text>
<text x="98.6" y="106.7">FB</text>
<text x="189.9" y="106.7">SW</text>
<text x="98.6" y="112">FB</text>
<text x="119" y="112">J</text>
<text x="82.9" y="114.6">MAX</text>
<text x="98.6" y="117.2">FB</text>
<text x="119" y="117.2">J</text>
<text x="48.9" y="120.2">(8)</text>
<text x="80.3" y="122.5">ON_MIN</text>
<text x="83.8" y="130.4">FB</text>
<text x="98.5" y="127.8">J</text>
<text x="98.5" y="133">J</text>
<text x="83.1" y="138.3">FB</text>
<text x="98.6" y="138.3">FB</text>
<text x="79.1" y="147.4">EN_RISING</text>
<text x="98.5" y="144.4">J</text>
<text x="98.5" y="151.6">J</text>
<text x="78.3" y="161.7">EN_FALLING</text>
<text x="98.5" y="158.7">J</text>
<text x="98.5" y="165.8">J</text>
<text x="98.6" y="172.3">EN</text>
<text x="112.3" y="172.9">J</text>
<text x="83" y="175.9">EN</text>
<text x="98.6" y="179.5">EN</text>
<text x="112.3" y="180">J</text>
<text x="82.9" y="187.1">VTH-Hi</text>
<text x="98.5" y="187.1">J</text>
<text x="191" y="187.1">FB</text>
<text x="82.5" y="194.2">VTH-LO</text>
<text x="98.5" y="194.2">J</text>
<text x="191" y="194.2">FB</text>
<text x="98.5" y="201.3">J</text>
<text x="80.9" y="204.9">TD_RSING</text>
<text x="98.5" y="208.4">J</text>
<text x="98.5" y="215.5">J</text>
<text x="79.7" y="219.1">TD_FALLING</text>
<text x="98.5" y="222.6">J</text>
<text x="83.6" y="230.8">PG</text>
<text x="79.6" y="239.1">PG-LEAK</text>
<text x="98.6" y="239.1">PG</text>
</g>
</svg>
